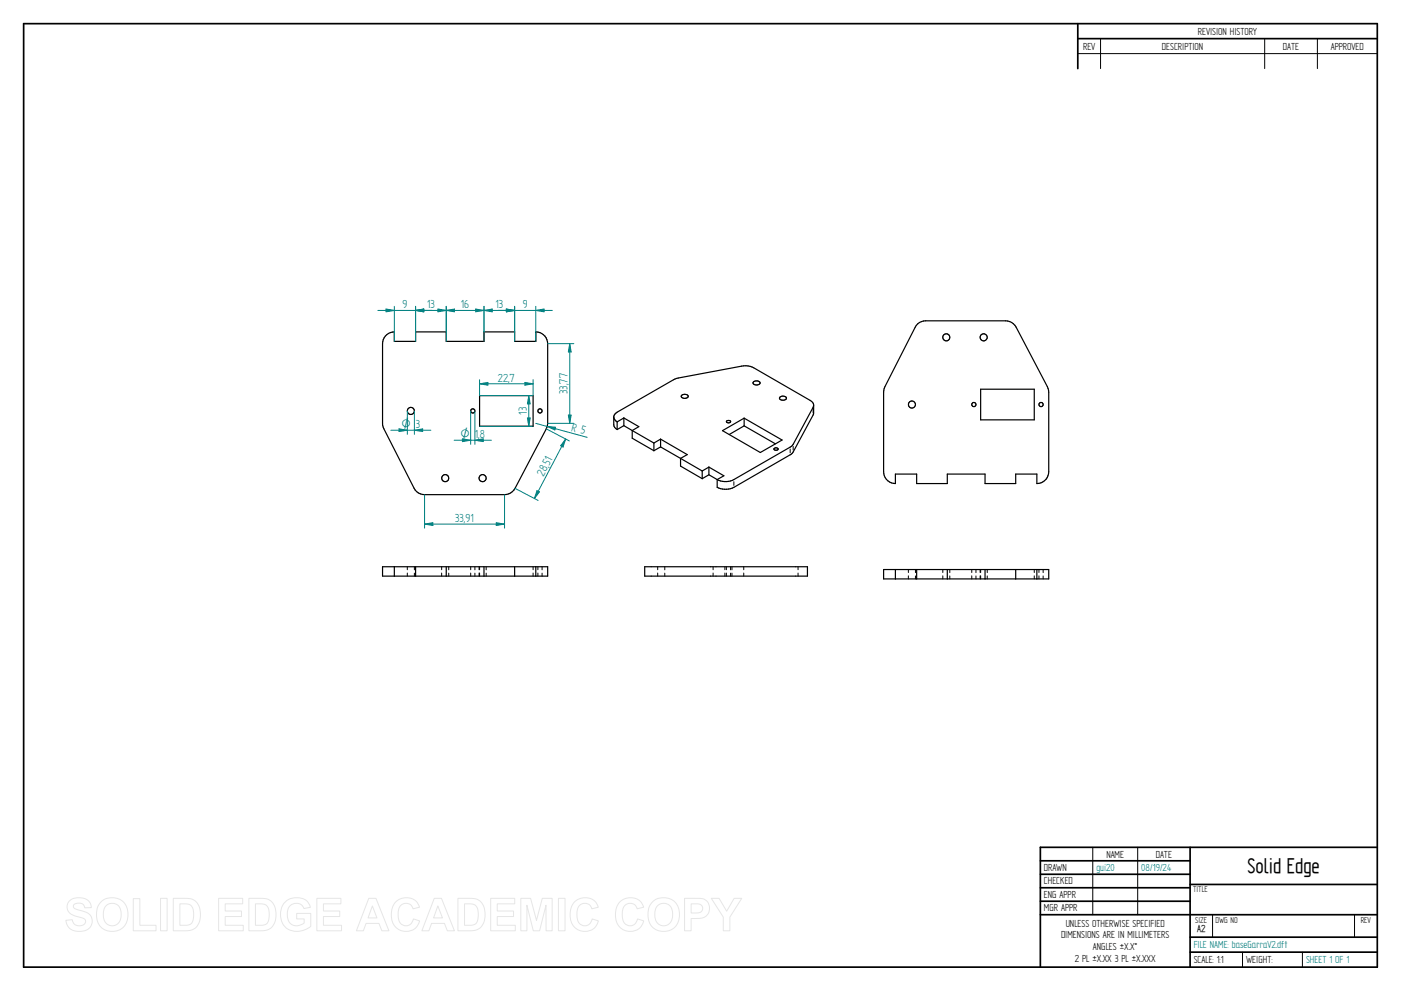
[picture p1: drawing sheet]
<svg xmlns="http://www.w3.org/2000/svg" width="594mm" height="420mm" viewBox="0 0 594 420" stroke-linecap="round" stroke-linejoin="round" font-family="sans-serif">
<g fill="none" stroke="#000" stroke-width=".72">
<path d="M10 10h574v400h-574zM457 10v19.1M457 16.4h127M504.6 359.2v50.8M584 359.2h-142.9v50.8M441.1 365h63.5M441.1 370.7h63.5M441.1 376.4h63.5M504.6 375h79.4M441.1 382.1h63.5M441.1 387.8h142.9M504.6 397.3h79.4"/>
<path d="M504.6 403.7h79.4"/>
</g>
<g fill="none" stroke="#000" stroke-width=".42">
<path d="M466.7 16.4v12.7M536.3 16.4v12.7M558.6 16.4v12.7M457 22.7h127M344.8 173.5v1.6M335.1 190.4v1.6M336.3 189.2v1.6M311.2 204.2v1.6M172.7 240.3v1.3M172.7 243v1.3M175.7 240.3v1.3M175.7 243v1.3"/>
<path d="M187.3 240.3v1.3M187.3 243v1.3M190.3 240.3v1.3M190.3 243v1.3M199.6 240.3v1.3M199.6 243v1.3M201.4 240.3v1.3M201.4 243v1.3M203.2 240.3v1.3M203.2 243v1.3M203.4 240.3v1.3M203.4 243v1.3"/>
<path d="M206.2 240.3v1.3M206.2 243v1.3M226.1 240.3v1.3M226.1 243v1.3M228.1 240.3v1.3M228.1 243v1.3M229.9 240.3v1.3M229.9 243v1.3M278.9 240.3v1.3M278.9 243v1.3M281.9 240.3v1.3M281.9 243v1.3"/>
<path d="M302.4 240.3v1.3M302.4 243v1.3M307.4 240.3v1.3M307.4 243v1.3M308 240.3v1.3M308 243v1.3M309.8 240.3v1.3M309.8 243v1.3M310.4 240.3v1.3M310.4 243v1.3M315.4 240.3v1.3M315.4 243v1.3"/>
<path d="M338.4 240.3v1.3M338.4 243v1.3M463.4 359.2v28.6M482.4 359.2v28.6M514.2 387.9v9.4M574.4 387.9v9.4M526.9 403.7v6.3M552.3 403.7v6.3"/>
</g>
<g fill="none" stroke="#000" stroke-width=".51">
<path d="M163.4 142.5l2.1-1.5 1.7-.3v4h9v-4h13v4h16v-4h13v4h9v-4a5.1 5.1 0 0 1 5 5l-.1 34.6-.5 1.5-13.7 26a5.1 5.1 0 0 1-4 1.9l-34.8-.1a4.8 4.8 0 0 1-3.5-2.6l-13.3-26.7-.1-34.6 .3-1.7zM203.4 167.7h22.7v13h-22.7zM260.3 177.1l.4 .9 1 .9M261.7 178.9v3.2M264.5 177.2l6.4 3.7-2.8 1.6M264.5 177.2l-2.8 1.7M264.5 177.2v3.3M289 167.6a1.85 1.85 0 0 1 2.8 .4 1.63 1.63 0 0 1-1.5 .9 1.63 1.63 0 0 1-1.4-1zM308.1 178.5l.6-.2 1 .2a.83 .83 0 0 1-.8 .8 .83 .83 0 0 1-.8-.8zM315.5 177.3v3.3M319.5 161.9a1.86 1.86 0 0 1 2.8 .4 1.66 1.66 0 0 1-1.5 .9 1.66 1.66 0 0 1-1.5-1zM330.7 168.4a1.8 1.8 0 0 1 2.8 .4 1.66 1.66 0 0 1-1.5 .9 1.66 1.66 0 0 1-1.5-1z"/>
<path d="M345 171.8l-.2 4.1-8.8 16.2-24.8 14.5a8.1 8.1 0 0 1-7.1 0v-3.3M261.7 182.1a2.52 2.52 0 0 1-1.4-2v-3.5l.4-1 1-.8 24.5-14.1 29.2-5.6 1.8 .1 2.4 .7 24.5 14.3a1.92 1.92 0 0 1 .7 2.5l-8.5 15.7-.7 .8-24.4 14.1a7.7 7.7 0 0 1-7.1 0M264.5 180.5l3.6 2M264.5 180.5l-2.8 1.6M268.1 182.5l9.2 5.3M268.1 182.5v3.3l9.2 5.3M277.3 187.8v3.3M280.1 186.2l11.3 6.5-2.8 1.7M280.1 189.5l8.5 4.9M280.1 186.2l-2.8 1.6M280.1 189.5l-2.8 1.6M280.1 186.2v3.3"/>
<path d="M288.6 194.4l9.2 5.3M288.6 194.4v3.2l9.2 5.3M297.8 199.7v3.2M300.6 198l6.4 3.7-2.9 1.6M300.6 198l-2.8 1.7M300.6 198v3.3M306.4 182.6l9.1-5.3 16.1 9.3-9.2 5.3zM315.5 180.6l13.3 7.6M315.5 180.6l-6.3 3.6M328.2 190.2l.7-.3 1 .3a.83 .83 0 0 1-.8 .7 .83 .83 0 0 1-.9-.7zM300.6 201.3l3.5 2M300.6 201.3l-2.8 1.6"/>
<path d="M167.2 240.3h-5v4h70v-4h-5M167.2 240.3h60M167.2 240.3v4M176.2 240.3v4M189.2 240.3v4M205.2 240.3v4M218.2 240.3v4M227.2 240.3v4M273.4 240.3h69v4h-69z"/>
<circle cx="174.2" cy="174.2" r="1.5"/>
<circle cx="200.5" cy="174.2" r=".89"/>
<circle cx="229" cy="174.2" r=".89"/>
<circle cx="188.8" cy="202.7" r="1.49"/>
<circle cx="204.7" cy="202.7" r="1.5"/>
</g>
<path d="M180 209.7v14.2M213.9 209.7v14.2M210.4 221.6l3.5 .6-3.5 .6z" fill="none" stroke="#008080" stroke-width=".42"/>
<path d="M210.4 221.6l3.5 .6-3.5 .6z" fill="#008080"/>
<path d="M180 222.2l3.6-.6v1.2z" fill="none" stroke="#008080" stroke-width=".42"/>
<path d="M180 222.2l3.6-.6v1.2z" fill="#008080"/>
<path d="M231.6 181.8l9.8 5.1M239.9 186.1l-1.1 3.4-1.1-.5zM218.4 207.1l9.8 5.1M180 222.2h33.9" fill="none" stroke="#008080" stroke-width=".42"/>
<path d="M239.9 186.1l-1.1 3.4-1.1-.5z" fill="#008080"/>
<path d="M227.7 208l1.1 .5-2.2 2.9z" fill="none" stroke="#008080" stroke-width=".42"/>
<path d="M227.7 208l1.1 .5-2.2 2.9z" fill="#008080"/>
<path d="M232.2 145.7h11.1M241.6 145.7l.6 3.5h-1.2zM232.2 179.5h11.1M239.9 186.1l-13.3 25.3" fill="none" stroke="#008080" stroke-width=".42"/>
<path d="M241.6 145.7l.6 3.5h-1.2z" fill="#008080"/>
<path d="M241 176h1.2l-.6 3.5z" fill="none" stroke="#008080" stroke-width=".42"/>
<path d="M241 176h1.2l-.6 3.5z" fill="#008080"/>
<path d="M241.6 145.7v33.8M227.2 179.5l21.8 5.9M232 180.8l3.6 .3-.3 1.2z" fill="none" stroke="#008080" stroke-width=".42"/>
<path d="M232 180.8l3.6 .3-.3 1.2z" fill="#008080"/>
<path d="M214.7 131l3.5 .6-3.5 .6zM218.2 129.9v14.8M227.2 129.9v14.8" fill="none" stroke="#008080" stroke-width=".42"/>
<path d="M214.7 131l3.5 .6-3.5 .6z" fill="#008080"/>
<path d="M227.2 131.6l3.5-.6v1.2z" fill="none" stroke="#008080" stroke-width=".42"/>
<path d="M227.2 131.6l3.5-.6v1.2z" fill="#008080"/>
<path d="M205.2 131.6l3.5-.6v1.2zM205.2 129.9v10.8M211.2 131.6h23M218.2 129.9v10.8" fill="none" stroke="#008080" stroke-width=".42"/>
<path d="M205.2 131.6l3.5-.6v1.2z" fill="#008080"/>
<path d="M214.7 131l3.5 .6-3.5 .6z" fill="none" stroke="#008080" stroke-width=".42"/>
<path d="M214.7 131l3.5 .6-3.5 .6z" fill="#008080"/>
<path d="M189.2 131.6l3.5-.6v1.2zM189.2 129.9v14.8M205.2 131.6h13M205.2 129.9v14.8" fill="none" stroke="#008080" stroke-width=".42"/>
<path d="M189.2 131.6l3.5-.6v1.2z" fill="#008080"/>
<path d="M201.7 131l3.5 .6-3.5 .6z" fill="none" stroke="#008080" stroke-width=".42"/>
<path d="M201.7 131l3.5 .6-3.5 .6z" fill="#008080"/>
<path d="M176.2 129.9v10.8M176.2 131.6l3.5-.6v1.2zM189.2 131.6h16M189.2 129.9v10.8" fill="none" stroke="#008080" stroke-width=".42"/>
<path d="M176.2 131.6l3.5-.6v1.2z" fill="#008080"/>
<path d="M185.7 131l3.5 .6-3.5 .6z" fill="none" stroke="#008080" stroke-width=".42"/>
<path d="M185.7 131l3.5 .6-3.5 .6z" fill="#008080"/>
<path d="M163.7 131l3.5 .6-3.5 .6zM167.2 129.9v14.8M176.2 131.6h13M176.2 129.9v14.8" fill="none" stroke="#008080" stroke-width=".42"/>
<path d="M163.7 131l3.5 .6-3.5 .6z" fill="#008080"/>
<path d="M176.2 131.6l3.5-.6v1.2z" fill="none" stroke="#008080" stroke-width=".42"/>
<path d="M176.2 131.6l3.5-.6v1.2z" fill="#008080"/>
<path d="M160.2 131.6h23M203.4 161v6.7M222.6 162.1l3.5 .6-3.5 .6zM226.1 161v6.7" fill="none" stroke="#008080" stroke-width=".42"/>
<path d="M222.6 162.1l3.5 .6-3.5 .6z" fill="#008080"/>
<path d="M203.4 162.7l3.5-.6v1.2z" fill="none" stroke="#008080" stroke-width=".42"/>
<path d="M203.4 162.7l3.5-.6v1.2z" fill="#008080"/>
<path d="M203.4 167.7h22.6M203.4 162.7h22.7M224.2 167.7l.6 3.5h-1.2zM203.4 180.7h22.6" fill="none" stroke="#008080" stroke-width=".42"/>
<path d="M224.2 167.7l.6 3.5h-1.2z" fill="#008080"/>
<path d="M223.6 177.2h1.2l-.6 3.5z" fill="none" stroke="#008080" stroke-width=".42"/>
<path d="M223.6 177.2h1.2l-.6 3.5z" fill="#008080"/>
<path d="M199.6 174.2v14.2M201.4 174.2v14.2M224.2 167.7v13M196.1 186.1l3.5 .5-3.5 .6z" fill="none" stroke="#008080" stroke-width=".42"/>
<path d="M196.1 186.1l3.5 .5-3.5 .6z" fill="#008080"/>
<path d="M201.4 186.6l3.5-.5v1.1z" fill="none" stroke="#008080" stroke-width=".42"/>
<path d="M201.4 186.6l3.5-.5v1.1z" fill="#008080"/>
<path d="M172.7 174.2v10M175.7 174.2v10M169.2 181.8l3.5 .6-3.5 .6zM192.6 186.6h15.8" fill="none" stroke="#008080" stroke-width=".42"/>
<path d="M169.2 181.8l3.5 .6-3.5 .6z" fill="#008080"/>
<path d="M175.7 182.4l3.5-.6v1.2z" fill="none" stroke="#008080" stroke-width=".42"/>
<path d="M175.7 182.4l3.5-.6v1.2z" fill="#008080"/>
<path d="M165.7 182.4h17" fill="none" stroke="#008080" stroke-width=".42"/>
<g fill="none" stroke="#000" stroke-width=".51">
<path d="M389.2 137.3l1.5-.9 1.8-.4h33.9a5.1 5.1 0 0 1 4.5 2.7l13.2 25.2 .5 1.5 .1 34.6a5 5 0 0 1-5 5v-4h-9v4h-13v-4h-16v4h-13v-4h-9v4a5 5 0 0 1-5-5v-33.8l.2-1.5 13.2-25.9zM415.8 165h22.8v13h-22.8zM379.7 241.5h60M379.7 241.5h-5v3.9h70v-3.9h-5M379.7 241.5v3.9M388.7 241.5v3.9M401.7 241.5v3.9M417.7 241.5v3.9M430.7 241.5v3.9M439.7 241.5v3.9"/>
<circle cx="401.3" cy="143" r="1.5"/>
<circle cx="417.1" cy="143" r="1.51"/>
<circle cx="386.7" cy="171.5" r="1.5"/>
<circle cx="413" cy="171.5" r=".89"/>
<circle cx="441.4" cy="171.5" r=".89"/>
</g>
<g fill="none" stroke="#000" stroke-width=".42">
<path d="M385.2 241.5v1.2M385.2 244.1v1.3M388.2 241.5v1.3M388.2 244.2v1.2M399.8 241.5v1.2M399.8 244.1v1.3M402.8 241.5v1.3M402.8 244.2v1.2M412.1 241.5v1.2M412.1 244.1v1.3M413.8 241.5v1.3M413.8 244.2v1.2"/>
<path d="M415.6 241.5v1.2M415.6 244.1v1.3M415.8 241.5v1.2M415.8 244.1v1.3M418.6 241.5v1.3M418.6 244.2v1.2M438.6 241.5v1.2M438.6 244.1v1.3M440.6 241.5v1.2M440.6 244.1v1.3M442.3 241.5v1.3M442.3 244.2v1.2"/>
</g>
<g fill="none" stroke="#e6e6e6" stroke-width=".42">
<path d="M29.6 381.8a6.5 6.5 0 0 1 8.5 .8l.6 2.2-2.8 .1a2.7 2.7 0 0 0-2.1-2 2.7 2.7 0 0 0-2.7 1.1 1.87 1.87 0 0 0 2.2 1.8l1.4 .4a4.4 4.4 0 0 1 4 6.2 6.4 6.4 0 0 1-9.1 1.3l-1.2-1.8-.5-1.7 2.7-.3a2.94 2.94 0 0 0 2.6 2.6 2.94 2.94 0 0 0 3.1-1.9 2.67 2.67 0 0 0-2.9-1.8 4.9 4.9 0 0 1-5-4.3l.4-1.6zM43.1 382.1a6.9 6.9 0 0 1 8.2-.5 6.9 6.9 0 0 1 2.8 7.7 6.7 6.7 0 0 1-8 5.5 6.7 6.7 0 0 1-5.1-8.3 6.4 6.4 0 0 1 2.1-4.4zM44.8 384.2a3.9 3.9 0 0 1 4.6-.8 3.9 3.9 0 0 1 2 4.3 3.8 3.8 0 0 1-1.9 4.3 3.8 3.8 0 0 1-4.6-.7 6.6 6.6 0 0 1-.1-7.1zM56.5 381h2.8v11.3h6.9v2.3h-9.7zM68.1 380.9h2.8v13.7h-2.8zM73.5 380.9h5a5.9 5.9 0 0 1 6.5 7 5.9 5.9 0 0 1-6.3 6.7h-5.2zM76.3 383.2h1.8a3.4 3.4 0 0 1 4 3.9v1.2a3.2 3.2 0 0 1-3.8 4h-2zM92.7 380.9h10.2v2.3h-7.4v3h6.9v2.4h-6.9v3.7h7.7v2.3h-10.5zM105.5 380.9h5.1a5.9 5.9 0 0 1 6.4 7 5.9 5.9 0 0 1-6.3 6.7h-5.2zM108.3 383.2h1.9a3.4 3.4 0 0 1 4 3.9v1.2a3.2 3.2 0 0 1-3.8 4h-2.1zM120.9 382.4a7.3 7.3 0 0 1 9.7 .1l1 2.2-2.7 .5a3.7 3.7 0 0 0-4.6-2 3.7 3.7 0 0 0-2.5 4.4 4.2 4.2 0 0 0 2.2 4.5 4.2 4.2 0 0 0 5-.8v-1.7h-3.2v-2.3h6v5.4a8.1 8.1 0 0 1-11.8-.8 8.3 8.3 0 0 1 .9-9.5zM134.4 380.9h10.2v2.3h-7.4v3h6.9v2.4h-6.9v3.7h7.6v2.3h-10.4z"/>
<path d="M156.4 380.9h3l5.5 13.7h-3l-1.2-3.1h-5.5l-1.1 3.1h-3zM157.9 384.1l1.9 5.1h-3.7zM167.7 382.5a6 6 0 0 1 10.2 2.1l-2.8 .7a3.2 3.2 0 0 0-3.9-2.2 3.2 3.2 0 0 0-2.4 3.8 4.6 4.6 0 0 0 2.5 5.5 3.2 3.2 0 0 0 4-2.8l2.6 .8a6.1 6.1 0 0 1-7.2 4.3 6.1 6.1 0 0 1-4.8-6.8 7.7 7.7 0 0 1 1.8-5.4zM184.1 380.9h3.1l5.5 13.7h-3l-1.2-3.1h-5.5l-1.1 3.1h-3zM185.7 384.1l1.9 5.1h-3.8zM194.2 380.9h5a5.9 5.9 0 0 1 6.5 7 5.9 5.9 0 0 1-6.3 6.7h-5.2zM197 383.2h1.8a3.4 3.4 0 0 1 4 3.9v1.2a3.2 3.2 0 0 1-3.8 4h-2zM208.1 380.9h10.2v2.3h-7.4v3h6.9v2.4h-6.9v3.7h7.6v2.3h-10.4zM220.8 380.9h4.2l2.5 9.3 2.4-9.3h4.2v13.7h-2.5l-.1-10.8-2.7 10.8h-2.7l-2.7-10.8v10.8h-2.6zM236.8 380.9h2.8v13.7h-2.8zM243.5 382.5a6 6 0 0 1 10.2 2.1l-2.8 .7a3.2 3.2 0 0 0-3.8-2.2 3.2 3.2 0 0 0-2.4 3.8 4.6 4.6 0 0 0 2.4 5.5 3.2 3.2 0 0 0 4-2.8l2.6 .8a6.1 6.1 0 0 1-7.2 4.3 6.1 6.1 0 0 1-4.7-6.8 7.7 7.7 0 0 1 1.7-5.4zM262.7 382.5a6 6 0 0 1 10.2 2.1l-2.7 .7a3.2 3.2 0 0 0-3.9-2.2 3.2 3.2 0 0 0-2.4 3.8 4.6 4.6 0 0 0 2.4 5.5 3.2 3.2 0 0 0 4-2.8l2.7 .8a6.1 6.1 0 0 1-7.2 4.3 6.1 6.1 0 0 1-4.8-6.8 7.7 7.7 0 0 1 1.7-5.4z"/>
<path d="M277 382.1a6.9 6.9 0 0 1 8.2-.5 6.9 6.9 0 0 1 2.8 7.7 6.7 6.7 0 0 1-8.1 5.5 6.7 6.7 0 0 1-5.1-8.3 6.4 6.4 0 0 1 2.2-4.4zM278.7 384.2a3.9 3.9 0 0 1 4.6-.8 3.9 3.9 0 0 1 1.9 4.3 3.8 3.8 0 0 1-1.8 4.3 3.8 3.8 0 0 1-4.7-.7 6.6 6.6 0 0 1 0-7.1zM290.3 380.9h5.2a4.4 4.4 0 0 1 5.4 4.3 4.4 4.4 0 0 1-5.4 4.2h-2.4v5.2h-2.8zM293.1 383.2h1.8a2.1 2.1 0 0 1 2.6 .6 2.1 2.1 0 0 1 0 2.6 3.4 3.4 0 0 1-2.9 .7h-1.5zM301.6 380.9h3.3l3.2 5.4 3.2-5.4h3.2l-5 7.9v5.8h-2.8v-5.8z"/>
</g>
<text font-size="10.1" x="529" y="370.2">Solid Edge</text>
<g font-size="5.6" fill="#008080">
<text x="170.6" y="130.7">9</text>
<text x="181.1" y="130.7">13</text>
<text x="195.4" y="130.7">16</text>
<text x="210.1" y="130.7">13</text>
<text x="221.7" y="130.7">9</text>
<text x="211.2" y="161.8">22,7</text>
<text x="240.7" y="167" transform="rotate(-90 240.7 167)">33,77</text>
<text x="223.3" y="175.9" transform="rotate(-90 223.3 175.9)">13</text>
<text x="176.3" y="181.5">3</text>
<text x="201.3" y="185.8">1,8</text>
<text x="242.1" y="182.6" transform="rotate(15 242.1 182.6)">R 5</text>
<text x="232.8" y="197.7" transform="rotate(-62 232.8 197.7)">51</text>
<text x="230.5" y="202.1" transform="rotate(-62 230.5 202.1)">28,</text>
<text x="193.1" y="221.3">33,91</text>
</g>
<g font-size="5.4" fill="#008080">
<text x="170.3" y="181.5">O</text>
<text x="195.3" y="185.8">O</text>
</g>
<g font-size="4.9">
<text x="507.9" y="14.7">REVISION HISTORY</text>
<text x="459.3" y="21">REV</text>
<text x="492.7" y="21">DESCRIPTION</text>
<text x="544" y="21">DATE</text>
<text x="564.3" y="21">APPROVED</text>
<text x="469.1" y="363.6">NAME</text>
<text x="490.1" y="363.6">DATE</text>
<text x="442.7" y="369.3">DRAWN</text>
<text x="442.7" y="375">CHECKED</text>
<text x="442.7" y="380.7">ENG APPR</text>
<text x="442.7" y="386.4">MGR APPR</text>
<text x="451.9" y="392.9">UNLESS OTHERWISE SPECIFIED</text>
<text x="449.9" y="397.9">DIMENSIONS ARE IN MILLIMETERS</text>
<text x="455.7" y="407.8">2 PL ±X.XX 3 PL ±X.XXX</text>
<text x="463.5" y="402.9">ANGLES ±X.X°</text>
<text x="506.2" y="408.3">SCALE: 1:1</text>
<text x="528.4" y="408.3">WEIGHT:</text>
</g>
<g font-size="4.9" fill="#008080">
<text x="464.9" y="369.3">gui20</text>
<text x="483.9" y="369.3">08/19/24</text>
<text x="506.2" y="402">FILE NAME: baseGarraV2.dft</text>
<text x="553.8" y="408.4">SHEET 1 OF 1</text>
</g>
<text font-size="4.8" x="507.7" y="395.3">A2</text>
<g font-size="4.1">
<text x="505.9" y="378.3">TITLE</text>
<text x="506.9" y="391.1">SIZE</text>
<text x="515.4" y="391.1">DWG NO</text>
<text x="577" y="391.1">REV</text>
</g>
</svg>
